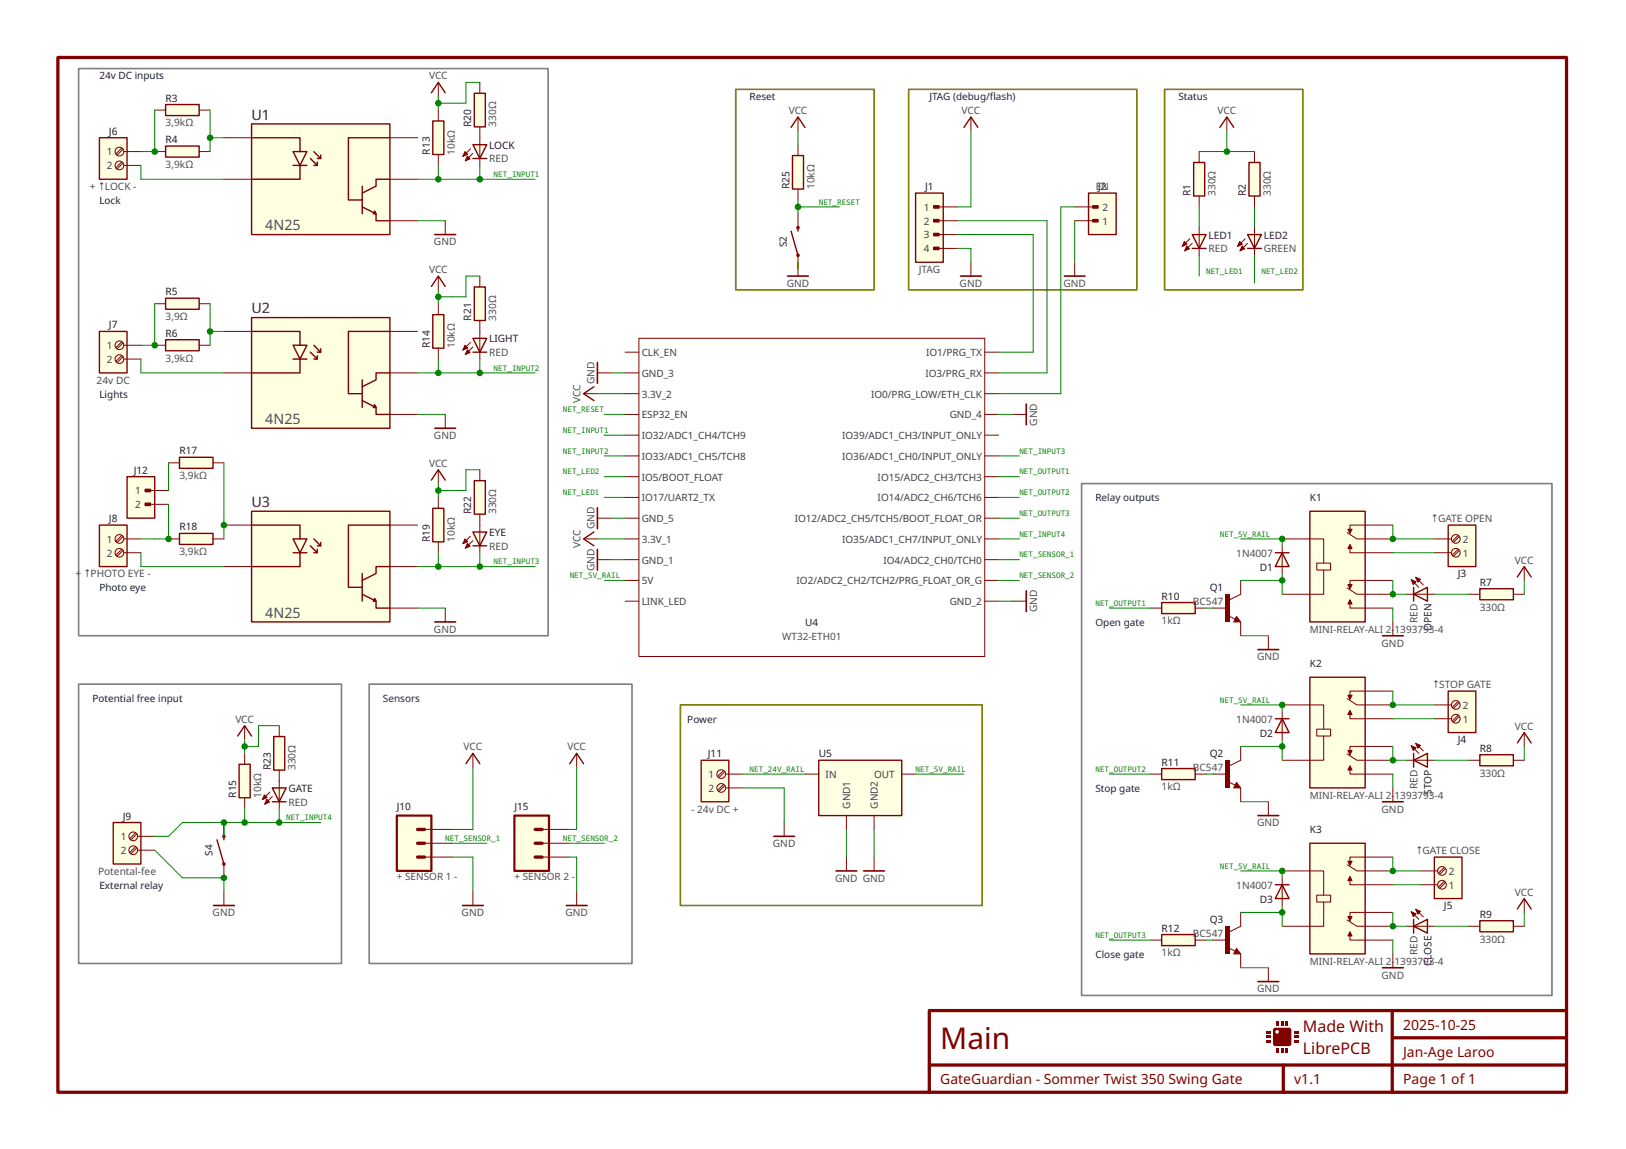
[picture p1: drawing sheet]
<svg xmlns="http://www.w3.org/2000/svg" width="297mm" height="210mm" viewBox="0 0 297 210" stroke-linecap="round" stroke-linejoin="round" font-family="sans-serif">
<path d="M228.2 29.7h2v6.1h-2z" fill-rule="evenodd" fill="#ffffe1" stroke="#800000" stroke-width=".25"/>
<path d="M229.2 27.7v2M229.2 35.8v2" fill="none" stroke="#800000" stroke-width=".18"/>
<path d="M79.1 57.5h2v6.1h-2z" fill-rule="evenodd" fill="#ffffe1" stroke="#800000" stroke-width=".25"/>
<path d="M80.1 55.5v2M80.1 63.6v2" fill="none" stroke="#800000" stroke-width=".18"/>
<path d="M18.2 60.5h5v7.6h-5z" fill-rule="evenodd" fill="#ffffe1" stroke="#800000" stroke-width=".25"/>
<path d="M22.3 62.4l-1.1 1.1M22.3 64.9l-1.1 1.1M22.5 62.6l-1.1 1.1M22.5 65.2l-1.1 1.1M22.6 65.6h3.1M22.6 63.1h3.1M109.1 94.7h2.6M86.4 137.6v2.5" fill="none" stroke="#800000" stroke-width=".18"/>
<g fill="none" stroke="#800000" stroke-width=".19">
<circle cx="21.8" cy="65.6" r=".8"/>
<circle cx="21.8" cy="63.1" r=".8"/>
</g>
<path d="M109.1 92.8v3.8" fill="none" stroke="#800000" stroke-width=".3"/>
<path d="M85.1 139.5l1.3-1.9 1.3 1.9" fill="none" stroke="#800000" stroke-width=".25"/>
<path d="M72.5 149h6.3v10.1h-6.3z" fill-rule="evenodd" fill="#ffffe1" stroke="#800000" stroke-width=".4"/>
<path d="M76.3 151.5h1.2M76.3 154h1.2M76.3 156.6h1.2" fill="none" stroke="#800000" stroke-width=".61"/>
<path d="M77.5 154h5.1M77.5 151.5h5.1M77.5 156.6h5.1" fill="none" stroke="#800000" stroke-width=".18"/>
<path d="M86.6 87.8h2.1v6.1h-2.1z" fill-rule="evenodd" fill="#ffffe1" stroke="#800000" stroke-width=".25"/>
<path d="M87.7 85.8v2M87.7 93.9v2" fill="none" stroke="#800000" stroke-width=".18"/>
<g fill="#ffffe1" stroke="#800000" stroke-width=".18">
<path d="M224.6 139.9l2-1z"/>
<path d="M225.9 142.9l.7 1z"/>
<path d="M225.4 143.9h1.2z"/>
<path d="M225.9 142.9l-.5 1z"/>
<path d="M224.4 142.8l1.3 .6z"/>
</g>
<g fill="#ffffe1" stroke="#800000" stroke-width=".25">
<path d="M225.6 143.8h.8z"/>
<path d="M225.9 143.2l.5 .6z"/>
<path d="M225.9 143.2l-.3 .5z"/>
<path d="M225.6 143.7h.4z"/>
<path d="M225.9 143.4l.1 .3z"/>
</g>
<path d="M223.9 138.9h.7v5h-.7z" fill-rule="evenodd" fill="#800000"/>
<path d="M81.3 111.1v2.5M226.6 136.4v2.5M159.7 156.6v2.5M221.6 141.4h2.5M226.6 143.9v2.6M231.7 176.8v2.5" fill="none" stroke="#800000" stroke-width=".18"/>
<path d="M79.4 113.6h3.8M157.8 159.1h3.8M229.8 179.3h3.8" fill="none" stroke="#800000" stroke-width=".3"/>
<path d="M20.7 150.3h5v7.5h-5z" fill-rule="evenodd" fill="#ffffe1" stroke="#800000" stroke-width=".25"/>
<path d="M24.8 152.1l-1.1 1.1M24.8 154.7l-1.1 1.1M25 152.3l-1.1 1.1M25 154.9l-1.1 1.1M25.1 155.3h3.2M25.1 152.8h3.2" fill="none" stroke="#800000" stroke-width=".18"/>
<g fill="none" stroke="#800000" stroke-width=".19">
<circle cx="24.3" cy="152.8" r=".8"/>
<circle cx="24.3" cy="155.3" r=".8"/>
</g>
<path d="M270.3 107.5h6.2v2.1h-6.2z" fill-rule="evenodd" fill="#ffffe1" stroke="#800000" stroke-width=".25"/>
<path d="M268.3 108.6h2M276.5 108.6h2" fill="none" stroke="#800000" stroke-width=".18"/>
<path d="M167.3 35.3h5v12.6h-5z" fill-rule="evenodd" fill="#ffffe1" stroke="#800000" stroke-width=".25"/>
<g fill="#800000" stroke="#800000" stroke-width=".25">
<path d="M170.6 37.6h.9v.4h-.9z" fill-rule="evenodd"/>
<path d="M170.6 40.1h.9v.4h-.9z" fill-rule="evenodd"/>
<path d="M170.6 42.6h.9v.5h-.9z" fill-rule="evenodd"/>
<path d="M170.6 45.2h.9v.4h-.9z" fill-rule="evenodd"/>
</g>
<path d="M171 37.8h3.8M171 42.9h3.8M171 40.3h3.8M171 45.4h3.8" fill="none" stroke="#800000" stroke-width=".18"/>
<path d="M239.3 154h10.1v20.3h-10.1z" fill-rule="evenodd" fill="#ffffe1" stroke="#800000" stroke-width=".25"/>
<path d="M234.2 159.1h7.6v4.4M246.1 158l1.8 1.1h6.5M254.4 156.6h-7.8v1M240.5 163.5h2.6v1.3h-2.6zM241.8 164.8v4.4h-7.6M246.1 168.1l1.8 1.1h6.5M246.6 160.6v1h7.8M246.6 170.7v1h7.8M254.4 166.7h-7.8v1" fill="none" stroke="#800000" stroke-width=".18"/>
<g fill="#800000" stroke="#800000" stroke-width=".18">
<path d="M246.6 160.1l.4 .8h-.8z"/>
<path d="M246.2 167.4h.8l-.4 .8z"/>
<path d="M246.6 170.2l.4 .8h-.8z"/>
<path d="M246.2 157.3h.8l-.4 .8z"/>
</g>
<g fill="#ffffe1" stroke="#800000" stroke-width=".18">
<path d="M224.6 109.6l2-1z"/>
<path d="M225.9 112.6l.7 1z"/>
<path d="M225.4 113.6h1.2z"/>
<path d="M225.9 112.6l-.5 1z"/>
<path d="M224.4 112.5l1.3 .6z"/>
</g>
<g fill="#ffffe1" stroke="#800000" stroke-width=".25">
<path d="M225.6 113.5h.8z"/>
<path d="M225.9 112.9l.5 .6z"/>
<path d="M225.9 112.9l-.3 .5z"/>
<path d="M225.6 113.4h.4z"/>
<path d="M225.9 113.1l.1 .3z"/>
</g>
<path d="M223.9 108.6h.7v5h-.7z" fill-rule="evenodd" fill="#800000"/>
<path d="M221.6 111.1h2.5M226.6 106v2.6M226.6 113.6v2.5" fill="none" stroke="#800000" stroke-width=".18"/>
<path d="M18.2 95.9h5v7.6h-5z" fill-rule="evenodd" fill="#ffffe1" stroke="#800000" stroke-width=".25"/>
<g fill="none" stroke="#800000" stroke-width=".18">
<path d="M114.2 68.1h2.5M114.2 79.5h2.5M114.2 75.7h2.5M114.2 64.3h2.5M114.2 71.9h2.5M116.7 61.8h63.2v58.1h-63.2zM179.9 68.1h2.5M179.9 79.5h2.5M179.9 75.7h2.5M179.9 64.3h2.5M179.9 71.9h2.5M22.3 97.8l-1.1 1.1"/>
<path d="M22.5 98l-1.1 1.1M22.6 98.5h3.1M114.2 98.5h2.5M114.2 94.7h2.5M114.2 87.1h2.5M114.2 90.9h2.5M114.2 83.3h2.5M179.9 98.5h2.5M179.9 94.7h2.5M179.9 87.1h2.5M179.9 90.9h2.5M179.9 83.3h2.5"/>
<path d="M22.3 100.3l-1.1 1.1M22.5 100.5l-1.1 1.1M22.6 101h3.1M114.2 109.8h2.5M114.2 106h2.5M114.2 102.2h2.5M179.9 109.8h2.5M179.9 106h2.5M179.9 102.2h2.5"/>
</g>
<g fill="none" stroke="#800000" stroke-width=".19">
<circle cx="21.8" cy="98.5" r=".8"/>
<circle cx="21.8" cy="101" r=".8"/>
</g>
<g fill="#ffffe1" stroke="#800000" stroke-width=".25">
<path d="M234.2 161.6l1.3 2.6h-2.5z"/>
<path d="M233 161.6h2.5z"/>
</g>
<path d="M177.4 21.4v2.5M254.4 113.6v2.5M234.2 160.4v5" fill="none" stroke="#800000" stroke-width=".18"/>
<path d="M176.1 23.3l1.3-1.9 1.2 1.9" fill="none" stroke="#800000" stroke-width=".25"/>
<path d="M252.6 116.1h3.7" fill="none" stroke="#800000" stroke-width=".3"/>
<path d="M50 134.6h2v6.1h-2z" fill-rule="evenodd" fill="#ffffe1" stroke="#800000" stroke-width=".25"/>
<path d="M51 132.6v2M51 140.7v2" fill="none" stroke="#800000" stroke-width=".18"/>
<path d="M270.3 168.2h6.2v2h-6.2z" fill-rule="evenodd" fill="#ffffe1" stroke="#800000" stroke-width=".25"/>
<path d="M254.4 143.9v2.6M268.3 169.2h2M276.5 169.2h2" fill="none" stroke="#800000" stroke-width=".18"/>
<path d="M252.6 146.5h3.7" fill="none" stroke="#800000" stroke-width=".3"/>
<path d="M32.8 83.5h6.1v2.1h-6.1z" fill-rule="evenodd" fill="#ffffe1" stroke="#800000" stroke-width=".25"/>
<path d="M30.8 84.6h2M38.9 84.6h2M278.5 103.5v2.5" fill="none" stroke="#800000" stroke-width=".18"/>
<path d="M277.2 105.4l1.3-1.9 1.2 1.9" fill="none" stroke="#800000" stroke-width=".25"/>
<g fill="#ffffe1" stroke="#800000" stroke-width=".25">
<path d="M86.4 97.2h2.5l-1.2 2.5z"/>
<path d="M86.4 99.7h2.5z"/>
</g>
<g fill="#ffffe1" stroke="#800000" stroke-width=".18">
<path d="M87.7 97.2v2.5z"/>
<path d="M84.6 99.3l1.3-1.4z"/>
<path d="M86.4 98.8l-1.4 1.4z"/>
</g>
<g fill="#800000" stroke="#800000" stroke-width=".18">
<path d="M84.9 98.5l.5 .5-.8 .3z"/>
<path d="M85.4 99.3l.5 .5-.9 .4z"/>
</g>
<path d="M87.7 95.9v1.3M87.7 99.7v1.3" fill="none" stroke="#800000" stroke-width=".18"/>
<g fill="#ffffe1" stroke="#800000" stroke-width=".18">
<path d="M224.6 170.2l2-1z"/>
<path d="M225.9 173.3l.7 1z"/>
<path d="M225.4 174.3h1.2z"/>
<path d="M225.9 173.3l-.5 1z"/>
<path d="M224.4 173.2l1.3 .6z"/>
</g>
<g fill="#ffffe1" stroke="#800000" stroke-width=".25">
<path d="M225.6 174.1h.8z"/>
<path d="M225.9 173.5l.5 .6z"/>
<path d="M225.9 173.5l-.3 .5z"/>
<path d="M225.6 174h.4z"/>
<path d="M225.9 173.8l.1 .2z"/>
</g>
<path d="M223.9 169.2h.7v5.1h-.7z" fill-rule="evenodd" fill="#800000"/>
<path d="M221.6 171.7h2.5M226.6 166.7v2.5M226.6 174.3v2.5" fill="none" stroke="#800000" stroke-width=".18"/>
<g fill="#ffffe1" stroke="#800000" stroke-width=".25">
<path d="M217.8 42.9h2.5l-1.2 2.5z"/>
<path d="M217.8 45.4h2.5z"/>
</g>
<g fill="#ffffe1" stroke="#800000" stroke-width=".18">
<path d="M219.1 42.9v2.5z"/>
<path d="M216 45l1.4-1.4z"/>
<path d="M216.4 45.8l1.4-1.4z"/>
</g>
<g fill="#800000" stroke="#800000" stroke-width=".18">
<path d="M216.3 44.1l.6 .5-.9 .4z"/>
<path d="M216.8 44.9l.5 .5-.9 .4z"/>
</g>
<path d="M224.1 21.4v2.5M219.1 41.6v1.3M219.1 45.4v1.2M44.7 132.6v2.5" fill="none" stroke="#800000" stroke-width=".18"/>
<path d="M222.9 23.3l1.2-1.9 1.3 1.9M43.4 134.5l1.3-1.9 1.3 1.9" fill="none" stroke="#800000" stroke-width=".25"/>
<path d="M94 149h6.3v10.1h-6.3z" fill-rule="evenodd" fill="#ffffe1" stroke="#800000" stroke-width=".4"/>
<path d="M97.8 151.5h1.2M97.8 154h1.2M97.8 156.6h1.2" fill="none" stroke="#800000" stroke-width=".61"/>
<path d="M99 154h5.1M99 151.5h5.1M99 156.6h5.1" fill="none" stroke="#800000" stroke-width=".18"/>
<path d="M18.2 25.2h5v7.5h-5z" fill-rule="evenodd" fill="#ffffe1" stroke="#800000" stroke-width=".25"/>
<path d="M22.3 27l-1.1 1.1M22.3 29.6l-1.1 1.1M22.5 27.2l-1.1 1.2M22.5 29.8l-1.1 1.1M22.6 30.2h3.1M22.6 27.7h3.1" fill="none" stroke="#800000" stroke-width=".18"/>
<g fill="none" stroke="#800000" stroke-width=".19">
<circle cx="21.8" cy="27.7" r=".8"/>
<circle cx="21.8" cy="30.2" r=".8"/>
</g>
<g fill="#ffffe1" stroke="#800000" stroke-width=".25">
<path d="M258.2 169.2l2.6-1.3v2.6z"/>
<path d="M258.2 167.9v2.6z"/>
</g>
<g fill="#ffffe1" stroke="#800000" stroke-width=".18">
<path d="M258.2 169.2h2.6z"/>
<path d="M258.6 166.1l1.4 1.4z"/>
<path d="M257.8 166.6l1.4 1.3z"/>
</g>
<g fill="#800000" stroke="#800000" stroke-width=".18">
<path d="M258.6 166.1l.9 .4-.5 .5z"/>
<path d="M257.8 166.6l.9 .3-.5 .5z"/>
</g>
<path d="M257 169.2h1.2M260.8 169.2h1.2" fill="none" stroke="#800000" stroke-width=".18"/>
<path d="M198.8 35.3h5.1v7.6h-5.1z" fill-rule="evenodd" fill="#ffffe1" stroke="#800000" stroke-width=".25"/>
<g fill="#800000" stroke="#800000" stroke-width=".25">
<path d="M199.6 40.1h1v.4h-1z" fill-rule="evenodd"/>
<path d="M199.6 37.6h1v.4h-1z" fill-rule="evenodd"/>
</g>
<path d="M196.3 37.8h3.8M196.3 40.3h3.8M154.6 156.6v2.5" fill="none" stroke="#800000" stroke-width=".18"/>
<path d="M152.7 159.1h3.8" fill="none" stroke="#800000" stroke-width=".3"/>
<g fill="#ffffe1" stroke="#800000" stroke-width=".25">
<path d="M258.2 138.9l2.6-1.3v2.5z"/>
<path d="M258.2 137.6v2.5z"/>
</g>
<g fill="#ffffe1" stroke="#800000" stroke-width=".18">
<path d="M258.2 138.9h2.6z"/>
<path d="M258.6 135.8l1.4 1.4z"/>
<path d="M257.8 136.2l1.4 1.4z"/>
</g>
<g fill="#800000" stroke="#800000" stroke-width=".18">
<path d="M258.6 135.8l.9 .4-.5 .5z"/>
<path d="M257.8 136.2l.9 .4-.5 .5z"/>
</g>
<path d="M81.3 75.7v2.5M257 138.9h1.2M260.8 138.9h1.2" fill="none" stroke="#800000" stroke-width=".18"/>
<path d="M79.4 78.2h3.8" fill="none" stroke="#800000" stroke-width=".3"/>
<path d="M23.2 87.1h5.1v7.6h-5.1z" fill-rule="evenodd" fill="#ffffe1" stroke="#800000" stroke-width=".25"/>
<g fill="#800000" stroke="#800000" stroke-width=".25">
<path d="M26.5 89.4h1v.4h-1z" fill-rule="evenodd"/>
<path d="M26.5 91.9h1v.4h-1z" fill-rule="evenodd"/>
</g>
<path d="M27 89.6h3.8M27 92.1h3.8" fill="none" stroke="#800000" stroke-width=".18"/>
<path d="M270.3 137.9h6.2v2h-6.2z" fill-rule="evenodd" fill="#ffffe1" stroke="#800000" stroke-width=".25"/>
<path d="M268.3 138.9h2M276.5 138.9h2" fill="none" stroke="#800000" stroke-width=".18"/>
<path d="M32.8 97.4h6.1v2.1h-6.1z" fill-rule="evenodd" fill="#ffffe1" stroke="#800000" stroke-width=".25"/>
<path d="M30.8 98.5h2M38.9 98.5h2M231.7 116.1v2.6" fill="none" stroke="#800000" stroke-width=".18"/>
<path d="M229.8 118.7h3.8" fill="none" stroke="#800000" stroke-width=".3"/>
<path d="M212.2 170.7h6.1v2h-6.1z" fill-rule="evenodd" fill="#ffffe1" stroke="#800000" stroke-width=".25"/>
<path d="M210.2 171.7h2M218.3 171.7h2" fill="none" stroke="#800000" stroke-width=".18"/>
<g fill="#ffffe1" stroke="#800000" stroke-width=".25">
<path d="M234.2 131.3l1.3 2.5h-2.5z"/>
<path d="M233 131.3h2.5z"/>
</g>
<path d="M234.2 130v5.1" fill="none" stroke="#800000" stroke-width=".18"/>
<path d="M46 58h25.2v20.2h-25.2z" fill-rule="evenodd" fill="#ffffe1" stroke="#800000" stroke-width=".25"/>
<g fill="none" stroke="#800000" stroke-width=".25">
<path d="M46 60.5h8.8v2.6M53.5 63.1h2.6l-1.3 2.5zM53.5 65.6h1.3v2.5h-8.8M54.8 65.6h1.3M56.7 64.3l1.3 1.3v-.6M57.3 63.1l1.3 1.2h-.6M57.3 65.6h.7M58.6 63.7v.6M66.2 73.2l2.5 1.2v1.3h2.5M66.2 71.9v2.5M68.4 73.9l.3 .5h-.5zM71.2 60.5h-7.6v11.4h2.6v-2.5"/>
<path d="M71.2 68.1h-2.5v1.3l-2.5 1.3M277.2 135.7l1.3-1.9 1.2 1.9"/>
</g>
<path d="M40.9 60.5h5.1M40.9 68.1h5.1M71.2 75.7h5.1M71.2 60.5h5.1M71.2 68.1h5.1M278.5 133.8v2.6" fill="none" stroke="#800000" stroke-width=".18"/>
<path d="M264.6 126.2h5v7.6h-5z" fill-rule="evenodd" fill="#ffffe1" stroke="#800000" stroke-width=".25"/>
<path d="M80.1 85.8v2.5M262 128.8h3.2M262 131.3h3.2M266.4 130.6l-1.1 1.1M266.4 128.1l-1.1 1.1M266.6 130.9l-1.1 1.1M266.6 128.3l-1.1 1.1" fill="none" stroke="#800000" stroke-width=".18"/>
<g fill="none" stroke="#800000" stroke-width=".19">
<circle cx="265.9" cy="128.8" r=".8"/>
<circle cx="265.9" cy="131.3" r=".8"/>
</g>
<path d="M78.8 87.7l1.3-1.9 1.2 1.9" fill="none" stroke="#800000" stroke-width=".25"/>
<path d="M212.2 140.4h6.1v2h-6.1z" fill-rule="evenodd" fill="#ffffe1" stroke="#800000" stroke-width=".25"/>
<path d="M210.2 141.4h2M218.3 141.4h2" fill="none" stroke="#800000" stroke-width=".18"/>
<g fill="#ffffe1" stroke="#800000" stroke-width=".25">
<path d="M258.2 108.6l2.6-1.3v2.5z"/>
<path d="M258.2 107.3v2.5z"/>
</g>
<g fill="#ffffe1" stroke="#800000" stroke-width=".18">
<path d="M258.2 108.6h2.6z"/>
<path d="M258.6 105.5l1.4 1.4z"/>
<path d="M257.8 105.9l1.4 1.4z"/>
</g>
<g fill="#800000" stroke="#800000" stroke-width=".18">
<path d="M258.6 105.5l.9 .3-.5 .5z"/>
<path d="M257.8 105.9l.9 .4-.5 .5z"/>
</g>
<path d="M106.6 71.9h2.5M257 108.6h1.2M260.8 108.6h1.2" fill="none" stroke="#800000" stroke-width=".18"/>
<path d="M108.5 70.7l-1.9 1.2 1.9 1.3" fill="none" stroke="#800000" stroke-width=".25"/>
<path d="M10.6 10.5h275.6v189h-275.6zM169.8 194.6h116.4M234.4 194.6v4.9M254.3 184.6v14.9M254.3 189.6h31.9M286.2 184.6h-116.4v14.9" fill="none" stroke="#800000" stroke-width=".6"/>
<path d="M30.3 26.7h6.1v2h-6.1z" fill-rule="evenodd" fill="#ffffe1" stroke="#800000" stroke-width=".25"/>
<path d="M28.3 27.7h2M36.4 27.7h2" fill="none" stroke="#800000" stroke-width=".18"/>
<path d="M43.7 139.6h2v6.1h-2z" fill-rule="evenodd" fill="#ffffe1" stroke="#800000" stroke-width=".25"/>
<path d="M44.7 137.6v2M44.7 145.7v2" fill="none" stroke="#800000" stroke-width=".18"/>
<path d="M128.1 138.9h5v7.6h-5z" fill-rule="evenodd" fill="#ffffe1" stroke="#800000" stroke-width=".25"/>
<path d="M132.2 140.8l-1.1 1.1M132.2 143.3l-1.1 1.1M132.4 141l-1.1 1.1M132.4 143.5l-1.1 1.1M132.5 143.9h3.2M132.5 141.4h3.2" fill="none" stroke="#800000" stroke-width=".18"/>
<g fill="none" stroke="#800000" stroke-width=".19">
<circle cx="131.7" cy="141.4" r=".8"/>
<circle cx="131.7" cy="143.9" r=".8"/>
</g>
<path d="M46 93.4h25.2v20.2h-25.2z" fill-rule="evenodd" fill="#ffffe1" stroke="#800000" stroke-width=".25"/>
<g fill="none" stroke="#800000" stroke-width=".25">
<path d="M46 95.9h8.8v2.6M53.5 98.5h2.6l-1.3 2.5zM56.7 99.7l1.3 1.3v-.7M57.3 98.5l1.3 1.2h-.6M58.6 99.1v.6M71.2 95.9h-7.6v11.4h2.6v-2.5M53.5 101h1.3v2.5h-8.8M54.8 101h1.3M57.3 101h.7M66.2 108.6l2.5 1.2v1.3h2.5M66.2 107.3v2.5M68.4 109.3l.3 .5h-.5z"/>
<path d="M71.2 103.5h-2.5v1.3l-2.5 1.2M277.2 166.1l1.3-1.9 1.2 1.9"/>
</g>
<path d="M40.9 95.9h5.1M71.2 95.9h5.1M40.9 103.5h5.1M71.2 111.1h5.1M71.2 103.5h5.1M231.7 146.5v2.5M278.5 164.2v2.5" fill="none" stroke="#800000" stroke-width=".18"/>
<path d="M229.8 149h3.8" fill="none" stroke="#800000" stroke-width=".3"/>
<g fill="#ffffe1" stroke="#800000" stroke-width=".25">
<path d="M49.7 143.9h2.6l-1.3 2.6z"/>
<path d="M49.7 146.5h2.6z"/>
</g>
<g fill="#ffffe1" stroke="#800000" stroke-width=".18">
<path d="M51 143.9v2.6z"/>
<path d="M49.3 144.7l-1.4 1.4z"/>
<path d="M48.4 146.9l1.3-1.4z"/>
</g>
<g fill="#800000" stroke="#800000" stroke-width=".18">
<path d="M48.3 145.2l.5 .5-.9 .4z"/>
<path d="M48.7 146l.5 .5-.8 .4z"/>
</g>
<path d="M145.8 21.4v2.5M196.3 47.9v2.5M184.9 109.8h2.6M51 142.7v1.2M51 146.5v1.2M86.4 162.9v2.5M254.4 174.3v2.5" fill="none" stroke="#800000" stroke-width=".18"/>
<path d="M194.4 50.4h3.8M187.5 107.9v3.8M84.5 165.4h3.8M252.6 176.8h3.7" fill="none" stroke="#800000" stroke-width=".3"/>
<path d="M144.5 23.3l1.3-1.9 1.2 1.9" fill="none" stroke="#800000" stroke-width=".25"/>
<path d="M30.3 19.1h6.1v2h-6.1z" fill-rule="evenodd" fill="#ffffe1" stroke="#800000" stroke-width=".25"/>
<path d="M80.1 15.1v2.5M28.3 20.1h2M36.4 20.1h2" fill="none" stroke="#800000" stroke-width=".18"/>
<path d="M78.8 16.9l1.3-1.8 1.2 1.8" fill="none" stroke="#800000" stroke-width=".25"/>
<path d="M149.6 138.9h15.1v10.1h-15.1z" fill-rule="evenodd" fill="#ffffe1" stroke="#800000" stroke-width=".25"/>
<path d="M145.8 47.9v2.5M147 141.4h2.6M154.6 149v2.5M159.7 149v2.5M164.7 141.4h2.6M105.3 162.9v2.5" fill="none" stroke="#800000" stroke-width=".18"/>
<path d="M143.9 50.4h3.8M103.4 165.4h3.8" fill="none" stroke="#800000" stroke-width=".3"/>
<path d="M86.6 17h2.1v6.2h-2.1z" fill-rule="evenodd" fill="#ffffe1" stroke="#800000" stroke-width=".25"/>
<path d="M87.7 15.1v1.9M87.7 23.2v2M109.1 102.2h2.6" fill="none" stroke="#800000" stroke-width=".18"/>
<path d="M109.1 100.3v3.8" fill="none" stroke="#800000" stroke-width=".3"/>
<path d="M264.6 95.9h5v7.6h-5z" fill-rule="evenodd" fill="#ffffe1" stroke="#800000" stroke-width=".25"/>
<path d="M262 98.5h3.2M266.4 97.8l-1.1 1.1M266.6 98l-1.1 1.1M262 101h3.2M266.4 100.3l-1.1 1.1M266.6 100.5l-1.1 1.1" fill="none" stroke="#800000" stroke-width=".18"/>
<g fill="none" stroke="#800000" stroke-width=".19">
<circle cx="265.9" cy="98.5" r=".8"/>
<circle cx="265.9" cy="101" r=".8"/>
</g>
<path d="M86.6 52.4h2.1v6.2h-2.1z" fill-rule="evenodd" fill="#ffffe1" stroke="#800000" stroke-width=".25"/>
<path d="M87.7 50.4v2M87.7 58.6v1.9" fill="none" stroke="#800000" stroke-width=".18"/>
<g fill="#ffffe1" stroke="#800000" stroke-width=".25">
<path d="M227.9 42.9h2.5l-1.2 2.5z"/>
<path d="M227.9 45.4h2.5z"/>
</g>
<g fill="#ffffe1" stroke="#800000" stroke-width=".18">
<path d="M229.2 42.9v2.5z"/>
<path d="M226.1 45l1.4-1.4z"/>
<path d="M226.5 45.8l1.4-1.4z"/>
</g>
<g fill="#800000" stroke="#800000" stroke-width=".18">
<path d="M226.5 44.1l.5 .5-.9 .4z"/>
<path d="M226.9 44.9l.5 .5-.9 .4z"/>
</g>
<path d="M229.2 41.6v1.3M229.2 45.4v1.2M109.1 68.1h2.6M143.3 150.3v2.5" fill="none" stroke="#800000" stroke-width=".18"/>
<path d="M109.1 66.2v3.8M141.4 152.8h3.7" fill="none" stroke="#800000" stroke-width=".3"/>
<path d="M212.2 110.1h6.1v2h-6.1z" fill-rule="evenodd" fill="#ffffe1" stroke="#800000" stroke-width=".25"/>
<path d="M80.1 50.4v2.6M210.2 111.1h2M218.3 111.1h2M105.3 137.6v2.5" fill="none" stroke="#800000" stroke-width=".18"/>
<path d="M78.8 52.3l1.3-1.9 1.2 1.9M104.1 139.5l1.2-1.9 1.3 1.9" fill="none" stroke="#800000" stroke-width=".25"/>
<g fill="#ffffe1" stroke="#800000" stroke-width=".4">
<circle cx="145.8" cy="46.6" r=".13"/>
<circle cx="145.8" cy="41.6" r=".13"/>
</g>
<path d="M144.5 42.2l1.3 4.4M145.8 41.6v.6" fill="none" stroke="#800000" stroke-width=".25"/>
<path d="M145.8 39.1v2.5M145.8 46.6v2.6" fill="none" stroke="#800000" stroke-width=".18"/>
<path d="M239.3 93.4h10.1v20.2h-10.1z" fill-rule="evenodd" fill="#ffffe1" stroke="#800000" stroke-width=".25"/>
<path d="M234.2 98.5h7.6v4.4M246.1 97.3l1.8 1.2h6.5M246.6 100v1h7.8M254.4 95.9h-7.8v1M240.5 102.9h2.6v1.2h-2.6zM241.8 104.1v4.5h-7.6M246.1 107.4l1.8 1.2h6.5M246.6 110.1v1h7.8M254.4 106h-7.8v1" fill="none" stroke="#800000" stroke-width=".18"/>
<g fill="#800000" stroke="#800000" stroke-width=".18">
<path d="M246.6 99.5l.4 .7h-.8z"/>
<path d="M246.2 106.8h.8l-.4 .7z"/>
<path d="M246.6 109.6l.4 .7h-.8z"/>
<path d="M246.2 96.7h.8l-.4 .7z"/>
</g>
<g fill="#ffffe1" stroke="#800000" stroke-width=".4">
<circle cx="40.9" cy="157.8" r=".13"/>
<circle cx="40.9" cy="152.8" r=".13"/>
</g>
<path d="M39.6 153.4l1.3 4.4M40.9 152.8v.6" fill="none" stroke="#800000" stroke-width=".25"/>
<path d="M40.9 150.3v2.5M40.9 157.8v2.6" fill="none" stroke="#800000" stroke-width=".18"/>
<g fill="#ffffe1" stroke="#800000" stroke-width=".25">
<path d="M86.4 26.4h2.5l-1.2 2.6z"/>
<path d="M86.4 29h2.5z"/>
</g>
<g fill="#ffffe1" stroke="#800000" stroke-width=".18">
<path d="M87.7 26.4v2.6z"/>
<path d="M85.9 27.2l-1.3 1.4z"/>
<path d="M86.4 28l-1.4 1.4z"/>
</g>
<g fill="#800000" stroke="#800000" stroke-width=".18">
<path d="M84.9 27.7l.5 .5-.8 .4z"/>
<path d="M85.4 28.5l.5 .5-.9 .4z"/>
</g>
<path d="M87.7 25.2v1.2M87.7 29v1.2" fill="none" stroke="#800000" stroke-width=".18"/>
<path d="M239.3 123.7h10.1v20.2h-10.1z" fill-rule="evenodd" fill="#ffffe1" stroke="#800000" stroke-width=".25"/>
<path d="M81.3 40.3v2.6M106.6 98.5h2.5M234.2 128.8h7.6v4.4M240.5 133.2h2.6v1.3h-2.6zM241.8 134.5v4.4h-7.6M246.1 127.6l1.8 1.2h6.5M246.1 137.7l1.8 1.2h6.5M246.6 130.3v1h7.8M254.4 126.2h-7.8v1.1M254.4 136.4h-7.8v1M246.6 140.4v1h7.8" fill="none" stroke="#800000" stroke-width=".18"/>
<g fill="#800000" stroke="#800000" stroke-width=".18">
<path d="M246.6 129.8l.4 .7h-.8z"/>
<path d="M246.2 137.1h.8l-.4 .8z"/>
<path d="M246.6 139.9l.4 .8h-.8z"/>
<path d="M246.2 127h.8l-.4 .8z"/>
</g>
<path d="M108.5 97.2l-1.9 1.3 1.9 1.2" fill="none" stroke="#800000" stroke-width=".25"/>
<path d="M79.4 42.9h3.8" fill="none" stroke="#800000" stroke-width=".3"/>
<path d="M218.1 29.7h2v6.1h-2z" fill-rule="evenodd" fill="#ffffe1" stroke="#800000" stroke-width=".25"/>
<path d="M219.1 27.7v2M219.1 35.8v2" fill="none" stroke="#800000" stroke-width=".18"/>
<g fill="#ffffe1" stroke="#800000" stroke-width=".25">
<path d="M234.2 101l1.3 2.5h-2.5z"/>
<path d="M233 101h2.5z"/>
</g>
<path d="M234.2 99.7v5.1" fill="none" stroke="#800000" stroke-width=".18"/>
<path d="M144.8 28.4h2v6.1h-2z" fill-rule="evenodd" fill="#ffffe1" stroke="#800000" stroke-width=".25"/>
<path d="M145.8 26.4v2M145.8 34.5v2" fill="none" stroke="#800000" stroke-width=".18"/>
<path d="M30.3 54.5h6.1v2h-6.1z" fill-rule="evenodd" fill="#ffffe1" stroke="#800000" stroke-width=".25"/>
<path d="M28.3 55.5h2M36.4 55.5h2" fill="none" stroke="#800000" stroke-width=".18"/>
<g fill="#800000">
<path d="M232.6 188l.4-.3 2.7 .1 .2 .4v2.7l-.4 .2h-2.7l-.3-.4v-2.2h.5a.33 .33 0 0 0 .4 .3 .33 .33 0 0 0 .2-.5 .33 .33 0 0 0-.6 0v.2h-.5z" fill-rule="evenodd"/>
<path d="M236.3 189.2h.9v.4h-.9z" fill-rule="evenodd"/>
<path d="M236.3 190.1h.9v.4h-.9z" fill-rule="evenodd"/>
<path d="M236.3 188.4h.9v.4h-.9z" fill-rule="evenodd"/>
<path d="M231.3 188.4h.8v.4h-.8z" fill-rule="evenodd"/>
<path d="M231.3 189.2h.8v.4h-.8z" fill-rule="evenodd"/>
<path d="M231.3 190.1h.8v.4h-.8z" fill-rule="evenodd"/>
<path d="M234 186.5h.4v.8h-.4z" fill-rule="evenodd"/>
<path d="M234.9 186.5h.4v.8h-.4z" fill-rule="evenodd"/>
<path d="M233.2 186.5h.4v.8h-.4z" fill-rule="evenodd"/>
<path d="M234 191.5h.4v.9h-.4z" fill-rule="evenodd"/>
<path d="M234.9 191.5h.4v.9h-.4z" fill-rule="evenodd"/>
<path d="M233.2 191.5h.4v.9h-.4z" fill-rule="evenodd"/>
</g>
<path d="M262 156.6h5.1v7.6h-5.1z" fill-rule="evenodd" fill="#ffffe1" stroke="#800000" stroke-width=".25"/>
<path d="M259.5 159.1h3.1M263.9 158.4l-1.1 1.1M264.1 158.7l-1.1 1.1M259.5 161.6h3.1M263.9 161l-1.1 1.1M264.1 161.2l-1.1 1.1" fill="none" stroke="#800000" stroke-width=".18"/>
<g fill="none" stroke="#800000" stroke-width=".19">
<circle cx="263.4" cy="159.1" r=".8"/>
<circle cx="263.4" cy="161.6" r=".8"/>
</g>
<path d="M79.1 22.1h2v6.1h-2z" fill-rule="evenodd" fill="#ffffe1" stroke="#800000" stroke-width=".25"/>
<path d="M80.1 20.1v2M80.1 28.2v2" fill="none" stroke="#800000" stroke-width=".18"/>
<path d="M46 22.6h25.2v20.3h-25.2z" fill-rule="evenodd" fill="#ffffe1" stroke="#800000" stroke-width=".25"/>
<g fill="none" stroke="#800000" stroke-width=".25">
<path d="M46 25.2h8.8v2.5M53.5 27.7h2.6l-1.3 2.5zM53.5 30.2h1.3v2.5h-8.8M54.8 30.2h1.3M56.7 29l1.3 1.2v-.6M57.3 27.7l1.3 1.3h-.6M57.3 30.2h.7M58.6 28.3v.7M66.2 37.8l2.5 1.3v1.2h2.5M66.2 36.5v2.6M68.4 38.6l.3 .5h-.5zM71.2 25.2h-7.6v11.3h2.6v-2.5"/>
<path d="M71.2 32.7h-2.5v1.3l-2.5 1.3"/>
</g>
<path d="M40.9 25.2h5.1M40.9 32.7h5.1M71.2 25.2h5.1M71.2 32.7h5.1M71.2 40.3h5.1" fill="none" stroke="#800000" stroke-width=".18"/>
<path d="M79.1 92.9h2v6.1h-2z" fill-rule="evenodd" fill="#ffffe1" stroke="#800000" stroke-width=".25"/>
<path d="M80.1 90.9v2M80.1 99v2" fill="none" stroke="#800000" stroke-width=".18"/>
<path d="M30.3 62.1h6.1v2h-6.1z" fill-rule="evenodd" fill="#ffffe1" stroke="#800000" stroke-width=".25"/>
<path d="M177.4 47.9v2.5M28.3 63.1h2M36.4 63.1h2M184.9 75.7h2.6M40.9 162.9v2.5" fill="none" stroke="#800000" stroke-width=".18"/>
<path d="M175.5 50.4h3.8M187.5 73.8v3.8M39 165.4h3.8" fill="none" stroke="#800000" stroke-width=".3"/>
<g fill="#ffffe1" stroke="#800000" stroke-width=".25">
<path d="M86.4 61.8h2.5l-1.2 2.5z"/>
<path d="M86.4 64.3h2.5z"/>
</g>
<g fill="#ffffe1" stroke="#800000" stroke-width=".18">
<path d="M87.7 61.8v2.5z"/>
<path d="M84.6 64l1.3-1.4z"/>
<path d="M85 64.8l1.4-1.4z"/>
</g>
<g fill="#800000" stroke="#800000" stroke-width=".18">
<path d="M84.9 63.1l.5 .5-.8 .4z"/>
<path d="M85.4 63.9l.5 .5-.9 .4z"/>
</g>
<path d="M87.7 60.5v1.3M87.7 64.3v1.3" fill="none" stroke="#800000" stroke-width=".18"/>
<path d="M14.4 12.5h85.7v103.6h-85.7zM197.6 88.3h85.9v93.5h-85.9zM14.4 125h48v51h-48zM67.4 125h48.1v51h-48.1z" fill="none" stroke="#808080" stroke-width=".3"/>
<path d="M134.4 16.3h25.3v36.7h-25.3zM166 16.3h41.7v36.7h-41.7zM212.7 16.3h25.3v36.7h-25.3zM124.3 128.8h55.1v36.6h-55.1z" fill="none" stroke="#808000" stroke-width=".3"/>
<g fill="none" stroke="#008000" stroke-width=".18">
<path d="M80.1 17.6v2.5M87.7 15.1h-2.6v3.7h-5M25.7 30.2v2.5h15.2M28.3 20.1v7.6h-2.6M38.4 20.1v7.6M38.4 25.2h2.5M76.3 32.7h21.5M80.1 30.2v2.5M87.7 25.2h.1M87.7 30.2v2.5M145.8 23.9v2.5M145.8 36.5v2.6"/>
<path d="M145.8 37.8h7.6M177.4 23.9v13.9h-2.6M196.3 37.8h-2.5v34.1h-11.4M219.1 37.8v3.8M219.1 27.7h10.1M224.1 23.9v3.8M229.2 37.8v3.8M28.3 55.5v7.6h-2.6M38.4 55.5v7.6M76.3 40.3h5M80.1 53v2.5M87.7 50.4h-2.6v3.8h-5"/>
<path d="M145.8 47.9v1.3M174.8 40.3h16.5v27.8h-8.9M174.8 45.4h2.6v2.5M174.8 42.9h13.9v21.4h-6.3M196.3 40.3v7.6M219.1 46.6v3.8M229.2 46.6v5.1M25.7 65.6v2.5h15.2M38.4 60.5h2.5M76.3 68.1h21.5M76.3 75.7h5M80.1 65.6v2.5"/>
<path d="M87.7 60.5h.1M87.7 65.6v2.5M109.1 71.9h5.1M110.4 75.7h3.8M110.4 79.5h.1M110.4 79.5h3.8M111.7 68.1h2.5M182.4 75.7h2.5M182.4 79.5h.1M30.8 92.1v6.4h-5.1M30.8 84.6v5M40.9 84.6v13.9"/>
<path d="M80.1 88.3v2.6M87.7 95.9h.1M87.7 85.8h-2.6v3.8h-5M109.1 98.5h5.1M110.4 90.9h3.8M110.4 87.1h3.8M110.4 83.3h3.8M111.7 94.7h2.5M182.4 98.5h3.8M182.4 90.9h3.8M182.4 87.1h3.8M182.4 83.3h3.8"/>
<path d="M182.4 94.7h3.8M226.6 98.5h7.6v1.2M254.4 95.9v2.6h7.6M25.7 101v2.5h15.2M76.3 111.1h5M76.3 103.5h21.5M80.1 101v2.5M87.7 101v2.5M110.4 106h3.8M111.7 102.2h2.5M182.4 106h3.8M182.4 102.2h3.8"/>
<path d="M182.4 109.8h2.5M184.9 109.8h.1M202.6 111.1h7.6M220.3 111.1h1.3M226.6 106h7.6M226.6 116.1h5.1M234.2 104.8v3.8M254.4 106v2.6h2.6M254.4 101h7.6M254.4 101h.1M254.4 111.1v2.5M262 108.6h6.3"/>
<path d="M278.5 106v2.6M44.7 135.1v2.5M51 132.6h-3.8v3.8h-2.5M226.6 128.8h7.6v1.2M226.6 136.4h7.6M234.2 135.1v3.8M254.4 126.2v2.6h7.6M254.4 136.4v2.5h2.6M254.4 131.3h7.6M262 138.9h6.3M278.5 136.4v2.5M28.3 155.3l5 5.1h7.6v2.5"/>
<path d="M40.9 150.3v2.5M44.7 147.7v2.6M51 142.7h.1M51 147.7v2.6M58.6 150.3h-25.3l-2.5 2.5h-2.5M82.6 156.6h3.8v6.3M82.6 154h6.3M86.4 140.1v11.4h-3.8M104.1 156.6h1.2v6.3M104.1 154h6.3M105.3 140.1v11.4h-1.2M135.7 141.4h11.3"/>
<path d="M135.7 143.9h7.6v6.4M154.6 151.5v5.1M159.7 151.5v5.1M167.3 141.4h8.8M202.6 141.4h7.6M220.3 141.4h1.3M226.6 159.1h7.6v1.3M226.6 146.5h5.1M254.4 141.4v2.5M254.4 156.6v2.5h5.1M202.6 171.7h7.6M220.3 171.7h1.3"/>
<path d="M226.6 176.8h5.1M226.6 166.7h7.6M234.2 165.4v3.8M254.4 166.7v2.5h2.6M254.4 171.7v2.6M254.4 161.6h5.1M262 169.2h6.3M278.5 166.7v2.5"/>
</g>
<g fill="#008000">
<circle cx="40.9" cy="160.4" r=".6"/>
<circle cx="234.2" cy="106" r=".6"/>
<circle cx="28.3" cy="63.1" r=".6"/>
<circle cx="80.1" cy="54.2" r=".6"/>
<circle cx="254.4" cy="98.5" r=".6"/>
<circle cx="30.8" cy="98.5" r=".6"/>
<circle cx="234.2" cy="166.7" r=".6"/>
<circle cx="40.9" cy="150.3" r=".6"/>
<circle cx="44.7" cy="150.3" r=".6"/>
<circle cx="51" cy="150.3" r=".6"/>
<circle cx="254.4" cy="159.1" r=".6"/>
<circle cx="28.3" cy="27.7" r=".6"/>
<circle cx="234.2" cy="98.5" r=".6"/>
<circle cx="80.1" cy="89.6" r=".6"/>
<circle cx="80.1" cy="68.1" r=".6"/>
<circle cx="87.7" cy="68.1" r=".6"/>
<circle cx="44.7" cy="136.4" r=".6"/>
<circle cx="38.4" cy="60.5" r=".6"/>
<circle cx="80.1" cy="18.8" r=".6"/>
<circle cx="87.7" cy="103.5" r=".6"/>
<circle cx="80.1" cy="103.5" r=".6"/>
<circle cx="254.4" cy="169.2" r=".6"/>
<circle cx="40.9" cy="95.9" r=".6"/>
<circle cx="234.2" cy="159.1" r=".6"/>
<circle cx="224.1" cy="27.7" r=".6"/>
<circle cx="87.7" cy="32.7" r=".6"/>
<circle cx="80.1" cy="32.7" r=".6"/>
<circle cx="38.4" cy="25.2" r=".6"/>
<circle cx="254.4" cy="108.6" r=".6"/>
<circle cx="145.8" cy="37.8" r=".6"/>
<circle cx="254.4" cy="128.8" r=".6"/>
<circle cx="234.2" cy="128.8" r=".6"/>
<circle cx="234.2" cy="136.4" r=".6"/>
<circle cx="254.4" cy="138.9" r=".6"/>
</g>
<text font-size="5.5" fill="#800000" x="171.8" y="191.7">Main</text>
<g font-size="2.9" fill="#800000">
<text x="238" y="188.5">Made With</text>
<text x="238" y="192.6">LibrePCB</text>
</g>
<g font-size="2.6" fill="#202020">
<text x="46" y="21.9">U1</text>
<text x="46" y="57.2">U2</text>
<text x="46" y="92.6">U3</text>
</g>
<g font-size="2.6" fill="#505050">
<text x="48.5" y="42.1">4N25</text>
<text x="48.5" y="77.5">4N25</text>
<text x="48.5" y="112.9">4N25</text>
</g>
<g font-size="2.6" fill="#800000">
<text x="256.3" y="188.1">2025-10-25</text>
<text x="256.3" y="193.1">Jan-Age Laroo</text>
<text x="171.8" y="198">GateGuardian - Sommer Twist 350 Swing Gate</text>
<text x="236.4" y="198">v1.1</text>
<text x="256.3" y="198">Page 1 of 1</text>
</g>
<g font-size="1.9" fill="#505050">
<text x="78.4" y="14.5">VCC</text>
<text x="30.3" y="23.1">3,9kΩ</text>
<text x="90.6" y="23.2" transform="rotate(-90 90.6 23.2)">330Ω</text>
<text x="144.1" y="20.8">VCC</text>
<text x="175.7" y="20.8">VCC</text>
<text x="222.4" y="20.8">VCC</text>
<text x="83.1" y="28.2" transform="rotate(-90 83.1 28.2)">10kΩ</text>
<text x="89.3" y="29.7">RED</text>
<text x="16.4" y="34.7">+ ↑LOCK -</text>
<text x="30.3" y="30.7">3,9kΩ</text>
<text x="148.8" y="34.5" transform="rotate(-90 148.8 34.5)">10kΩ</text>
<text x="200.2" y="34.7">EJ2</text>
<text x="201.2" y="34.7">N</text>
<text x="222.1" y="35.8" transform="rotate(-90 222.1 35.8)">330Ω</text>
<text x="232.2" y="35.8" transform="rotate(-90 232.2 35.8)">330Ω</text>
<text x="79.3" y="44.8">GND</text>
<text x="220.8" y="46.1">RED</text>
<text x="230.9" y="46.1">GREEN</text>
<text x="78.4" y="49.9">VCC</text>
<text x="143.7" y="52.4">GND</text>
<text x="167.8" y="49.9">JTAG</text>
<text x="175.3" y="52.4">GND</text>
<text x="194.3" y="52.4">GND</text>
<text x="30.3" y="58.5">3,9Ω</text>
<text x="90.6" y="58.6" transform="rotate(-90 90.6 58.6)">330Ω</text>
<text x="83.1" y="63.6" transform="rotate(-90 83.1 63.6)">10kΩ</text>
<text x="89.3" y="65.1">RED</text>
<text x="17.7" y="70.1">24v DC</text>
<text x="30.3" y="66.1">3,9kΩ</text>
<text x="108.6" y="70.2" transform="rotate(-90 108.6 70.2)">GND</text>
<text x="106.1" y="73.6" transform="rotate(-90 106.1 73.6)">VCC</text>
<text x="189.5" y="77.8" transform="rotate(-90 189.5 77.8)">GND</text>
<text x="79.3" y="80.2">GND</text>
<text x="32.8" y="87.5">3,9kΩ</text>
<text x="78.4" y="85.3">VCC</text>
<text x="90.6" y="93.9" transform="rotate(-90 90.6 93.9)">330Ω</text>
<text x="261.5" y="95.4">↑GATE OPEN</text>
<text x="32.8" y="101.4">3,9kΩ</text>
<text x="83.1" y="99" transform="rotate(-90 83.1 99)">10kΩ</text>
<text x="89.3" y="100.4">RED</text>
<text x="106.1" y="100.2" transform="rotate(-90 106.1 100.2)">VCC</text>
<text x="108.6" y="96.7" transform="rotate(-90 108.6 96.7)">GND</text>
<text x="225.8" y="101.7">1N4007</text>
<text x="13.8" y="105.5">+</text>
<text x="15.4" y="105.5">↑PHOTO EYE -</text>
<text x="108.6" y="104.3" transform="rotate(-90 108.6 104.3)">GND</text>
<text x="276.8" y="103">VCC</text>
<text x="189.5" y="111.9" transform="rotate(-90 189.5 111.9)">GND</text>
<text x="217.9" y="110.5">BC547</text>
<text x="259" y="113.8" transform="rotate(-90 259 113.8)">RED</text>
<text x="270.3" y="111.6">330Ω</text>
<text x="79.3" y="115.6">GND</text>
<text x="212.2" y="114.1">1kΩ</text>
<text x="252.4" y="118.1">GND</text>
<text x="229.6" y="120.7">GND</text>
<text x="261.7" y="125.7">↑STOP GATE</text>
<text x="43" y="132">VCC</text>
<text x="84.7" y="137.1">VCC</text>
<text x="103.6" y="137.1">VCC</text>
<text x="225.8" y="132">1N4007</text>
<text x="276.8" y="133.3">VCC</text>
<text x="54" y="140.7" transform="rotate(-90 54 140.7)">330Ω</text>
<text x="217.9" y="140.9">BC547</text>
<text x="270.3" y="141.9">330Ω</text>
<text x="47.7" y="145.7" transform="rotate(-90 47.7 145.7)">10kΩ</text>
<text x="52.7" y="147.2">RED</text>
<text x="126.3" y="148.5">- 24v DC +</text>
<text x="212.2" y="144.4">1kΩ</text>
<text x="252.4" y="148.5">GND</text>
<text x="259" y="144.1" transform="rotate(-90 259 144.1)">RED</text>
<text x="141.2" y="154.8">GND</text>
<text x="229.6" y="151">GND</text>
<text x="17.9" y="159.8">Potental-fee</text>
<text x="152.6" y="161.1">GND GND</text>
<text x="258.7" y="156">↑GATE CLOSE</text>
<text x="38.8" y="167.4">GND</text>
<text x="84.3" y="167.4">GND</text>
<text x="103.3" y="167.4">GND</text>
<text x="225.8" y="162.3">1N4007</text>
<text x="276.8" y="163.6">VCC</text>
<text x="217.9" y="171.2">BC547</text>
<text x="270.3" y="172.2">330Ω</text>
<text x="212.2" y="174.7">1kΩ</text>
<text x="252.4" y="178.8">GND</text>
<text x="259" y="174.4" transform="rotate(-90 259 174.4)">RED</text>
<text x="229.6" y="181.3">GND</text>
</g>
<g font-size="1.9" fill="#202020">
<text x="30.3" y="18.6">R3</text>
<text x="86.1" y="23.2" transform="rotate(-90 86.1 23.2)">R20</text>
<text x="19.9" y="24.6">J6</text>
<text x="30.3" y="26.1">R4</text>
<text x="78.5" y="28.2" transform="rotate(-90 78.5 28.2)">R13</text>
<text x="89.3" y="27.1">LOCK</text>
<text x="144.2" y="34.5" transform="rotate(-90 144.2 34.5)">R25</text>
<text x="169" y="34.7">J1</text>
<text x="217.5" y="35.8" transform="rotate(-90 217.5 35.8)">R1</text>
<text x="227.6" y="35.8" transform="rotate(-90 227.6 35.8)">R2</text>
<text x="220.8" y="43.6">LED1</text>
<text x="230.9" y="43.6">LED2</text>
<text x="30.3" y="53.9">R5</text>
<text x="19.9" y="60">J7</text>
<text x="86.1" y="58.6" transform="rotate(-90 86.1 58.6)">R21</text>
<text x="30.3" y="61.5">R6</text>
<text x="78.5" y="63.6" transform="rotate(-90 78.5 63.6)">R14</text>
<text x="89.3" y="62.5">LIGHT</text>
<text x="32.8" y="83">R17</text>
<text x="24.4" y="86.5">J12</text>
<text x="19.9" y="95.4">J8</text>
<text x="86.1" y="93.9" transform="rotate(-90 86.1 93.9)">R22</text>
<text x="32.8" y="96.9">R18</text>
<text x="78.5" y="99" transform="rotate(-90 78.5 99)">R19</text>
<text x="89.3" y="97.9">EYE</text>
<text x="230.1" y="104.2">D1</text>
<text x="266.3" y="105.5">J3</text>
<text x="270.3" y="107">R7</text>
<text x="212.2" y="109.5">R10</text>
<text x="221" y="108">Q1</text>
<text x="261.5" y="115.3" transform="rotate(-90 261.5 115.3)">OPEN</text>
<text x="230.1" y="134.6">D2</text>
<text x="266.3" y="135.8">J4</text>
<text x="270.3" y="137.3">R8</text>
<text x="49.5" y="140.7" transform="rotate(-90 49.5 140.7)">R23</text>
<text x="129.3" y="138.3">J11</text>
<text x="149.6" y="138.3">U5</text>
<text x="212.2" y="139.9">R11</text>
<text x="221" y="138.3">Q2</text>
<text x="22.4" y="149.7">J9</text>
<text x="43.1" y="145.7" transform="rotate(-90 43.1 145.7)">R15</text>
<text x="52.7" y="144.7">GATE</text>
<text x="261.5" y="145.2" transform="rotate(-90 261.5 145.2)">STOP</text>
<text x="230.1" y="164.9">D3</text>
<text x="263.8" y="166.1">J5</text>
<text x="270.3" y="167.7">R9</text>
<text x="212.2" y="170.2">R12</text>
<text x="221" y="168.7">Q3</text>
<text x="261.5" y="176.5" transform="rotate(-90 261.5 176.5)">CLOSE</text>
</g>
<g font-size="1.8" fill="#000080">
<text x="18.2" y="14.5">24v DC inputs</text>
<text x="136.9" y="18.3">Reset</text>
<text x="169.8" y="18.3">JTAG (debug/flash)</text>
<text x="215.3" y="18.3">Status</text>
<text x="18.2" y="37.3">Lock</text>
<text x="18.2" y="72.6">Lights</text>
<text x="200.1" y="91.6">Relay outputs</text>
<text x="18.2" y="108">Photo eye</text>
<text x="200.1" y="114.3">Open gate</text>
<text x="16.9" y="128.2">Potential free input</text>
<text x="70" y="128.2">Sensors</text>
<text x="125.6" y="132">Power</text>
<text x="200.1" y="144.7">Stop gate</text>
<text x="18.2" y="162.4">External relay</text>
<text x="200.1" y="175">Close gate</text>
</g>
<g font-size="1.8" fill="#404040">
<text x="19.5" y="28.4">1</text>
<text x="19.5" y="30.9">2</text>
<text x="168.7" y="38.5">1</text>
<text x="168.7" y="41">2</text>
<text x="201.4" y="41">1</text>
<text x="201.4" y="38.5">2</text>
<text x="168.7" y="43.6">3</text>
<text x="168.7" y="46.1">4</text>
<text x="19.5" y="63.8">1</text>
<text x="117.2" y="65">CLK_EN</text>
<text x="169.2" y="65">IO1/PRG_TX</text>
<text x="19.5" y="66.3">2</text>
<text x="117.2" y="68.8">GND_3</text>
<text x="169" y="68.8">IO3/PRG_RX</text>
<text x="117.2" y="76.4">ESP32_EN</text>
<text x="117.2" y="72.6">3.3V_2</text>
<text x="159.1" y="72.6">IO0/PRG_LOW/ETH_CLK</text>
<text x="173.5" y="76.4">GND_4</text>
<text x="117.2" y="80.2">IO32/ADC1_CH4/TCH9</text>
<text x="117.2" y="84">IO33/ADC1_CH5/TCH8</text>
<text x="153.8" y="80.2">IO39/ADC1_CH3/INPUT_ONLY</text>
<text x="153.8" y="84">IO36/ADC1_CH0/INPUT_ONLY</text>
<text x="117.2" y="87.8">IO5/BOOT_FLOAT</text>
<text x="160.3" y="87.8">IO15/ADC2_CH3/TCH3</text>
<text x="24.7" y="90.3">1</text>
<text x="24.7" y="92.8">2</text>
<text x="117.2" y="95.4">GND_5</text>
<text x="117.2" y="91.6">IO17/UART2_TX</text>
<text x="145.2" y="95.4">IO12/ADC2_CH5/TCH5/BOOT_FLOAT_OR</text>
<text x="160.3" y="91.6">IO14/ADC2_CH6/TCH6</text>
<text x="19.5" y="101.7">2</text>
<text x="19.5" y="99.2">1</text>
<text x="117.2" y="99.2">3.3V_1</text>
<text x="153.8" y="99.2">IO35/ADC1_CH7/INPUT_ONLY</text>
<text x="267.2" y="99.2">2</text>
<text x="267.2" y="101.7">1</text>
<text x="117.2" y="106.7">5V</text>
<text x="117.2" y="103">GND_1</text>
<text x="145.5" y="106.7">IO2/ADC2_CH2/TCH2/PRG_FLOAT_OR_G</text>
<text x="161.4" y="103">IO4/ADC2_CH0/TCH0</text>
<text x="117.2" y="110.5">LINK_LED</text>
<text x="173.5" y="110.5">GND_2</text>
<text x="267.2" y="129.5">2</text>
<text x="267.2" y="132">1</text>
<text x="129.5" y="142.1">1</text>
<text x="150.8" y="142.1">IN</text>
<text x="159.7" y="142.1">OUT</text>
<text x="129.5" y="144.7">2</text>
<text x="155.3" y="147.7" transform="rotate(-90 155.3 147.7)">GND1</text>
<text x="160.4" y="147.7" transform="rotate(-90 160.4 147.7)">GND2</text>
<text x="22" y="153.5">1</text>
<text x="22" y="156">2</text>
<text x="264.7" y="159.8">2</text>
<text x="264.7" y="162.3">1</text>
</g>
<g font-size="1.8" fill="#202020">
<text x="143.7" y="45.1" transform="rotate(-90 143.7 45.1)">S2</text>
<text x="239.3" y="91.6">K1</text>
<text x="147.1" y="114.3">U4</text>
<text x="239.3" y="121.9">K2</text>
<text x="72.5" y="148">J10</text>
<text x="94" y="148">J15</text>
<text x="239.3" y="152.2">K3</text>
<text x="38.8" y="156.3" transform="rotate(-90 38.8 156.3)">S4</text>
</g>
<g font-size="1.8" fill="#505050">
<text x="142.9" y="116.9">WT32-ETH01</text>
<text x="239.3" y="115.6">MINI-RELAY-ALI 2-</text>
<text x="254.8" y="115.6">1393793-4</text>
<text x="239.3" y="145.9">MINI-RELAY-ALI 2-</text>
<text x="254.8" y="145.9">1393793-4</text>
<text x="72.5" y="160.8">+ SENSOR 1 -</text>
<text x="94" y="160.8">+ SENSOR 2 -</text>
<text x="239.3" y="176.3">MINI-RELAY-ALI 2-</text>
<text x="254.8" y="176.3">1393793-4</text>
</g>
<g font-size="1.4" fill="#008000">
<text x="90.2" y="32.3">NET_INPUT1</text>
<text x="149.6" y="37.4">NET_RESET</text>
<text x="220.3" y="50">NET_LED1</text>
<text x="230.4" y="50">NET_LED2</text>
<text x="90.2" y="67.7">NET_INPUT2</text>
<text x="102.8" y="75.3">NET_RESET</text>
<text x="102.8" y="82.9">NET_INPUT2</text>
<text x="102.8" y="79.1">NET_INPUT1</text>
<text x="186.2" y="82.9">NET_INPUT3</text>
<text x="102.8" y="86.7">NET_LED2</text>
<text x="186.2" y="86.7">NET_OUTPUT1</text>
<text x="102.8" y="90.5">NET_LED1</text>
<text x="186.2" y="90.5">NET_OUTPUT2</text>
<text x="186.2" y="94.2">NET_OUTPUT3</text>
<text x="186.2" y="101.8">NET_SENSOR_1</text>
<text x="186.2" y="98">NET_INPUT4</text>
<text x="222.9" y="98">NET_5V_RAIL</text>
<text x="90.2" y="103.1">NET_INPUT3</text>
<text x="104.1" y="105.6">NET_5V_RAIL</text>
<text x="186.2" y="105.6">NET_SENSOR_2</text>
<text x="200.1" y="110.7">NET_OUTPUT1</text>
<text x="222.9" y="128.4">NET_5V_RAIL</text>
<text x="136.9" y="141">NET_24V_RAIL</text>
<text x="167.3" y="141">NET_5V_RAIL</text>
<text x="200.1" y="141">NET_OUTPUT2</text>
<text x="52.3" y="149.8">NET_INPUT4</text>
<text x="81.3" y="153.6">NET_SENSOR_1</text>
<text x="102.8" y="153.6">NET_SENSOR_2</text>
<text x="222.9" y="158.7">NET_5V_RAIL</text>
<text x="200.1" y="171.3">NET_OUTPUT3</text>
</g>
</svg>
